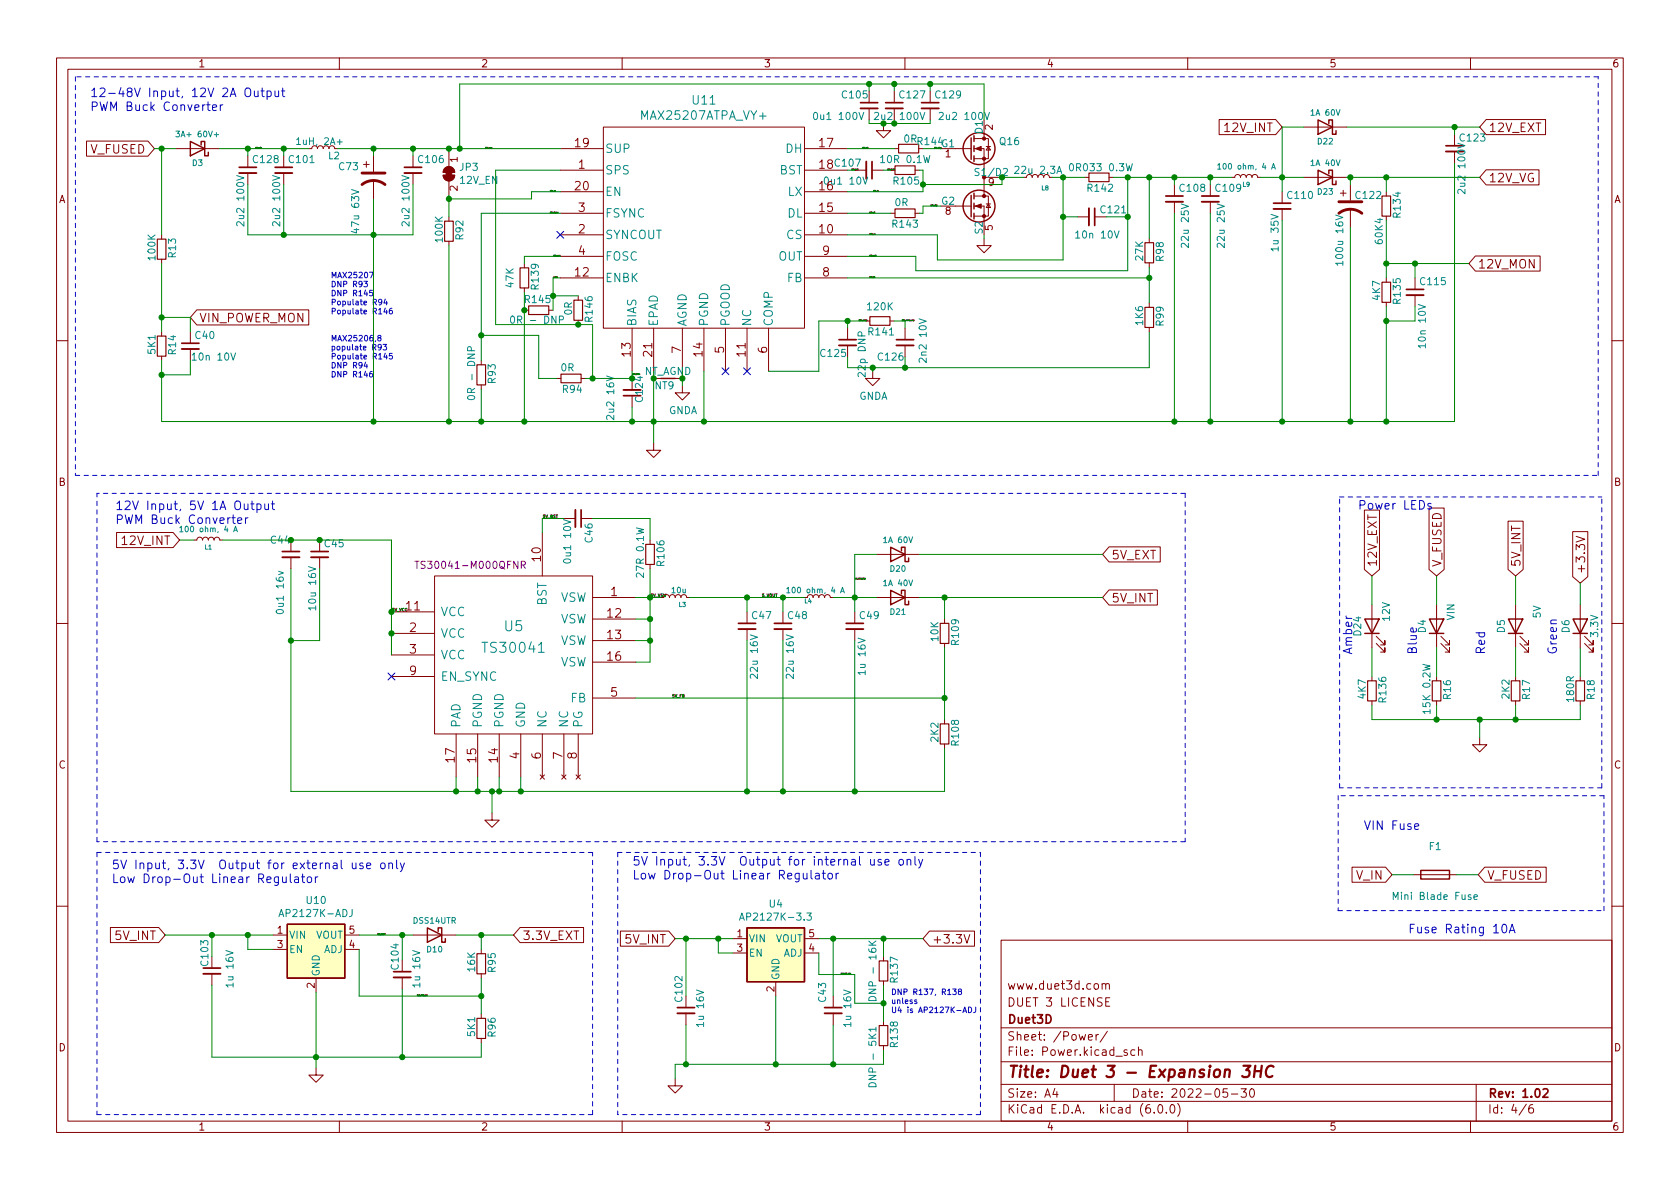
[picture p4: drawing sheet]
<svg xmlns="http://www.w3.org/2000/svg" width="297mm" height="210mm" viewBox="0 0 297 210" stroke-linecap="round" stroke-linejoin="round" font-family="sans-serif">
<g fill="none" stroke="#840000" stroke-width=".18">
<path d="M10 10.2h277v190.1h-277zM12 12.2h273v186.1h-273zM60 10.2v2M110 10.2v2M153.7 16.1v2.1M153.7 19.2v2M158.1 16.1v2.1M158.1 19.2v2M160 10.2v2M164.5 16.1v2.1M164.5 19.2v2M210 10.2v2"/>
<path d="M260 10.2v2M15.3 24.9h10.9l1.1 1.4-1.1 1.3h-10.9zM31.1 26.3h7.6M43.8 27.6v2M43.8 30.6v2M50.2 27.6v2M50.2 30.6v2M64.3 29.1h1M64.8 28.6v1M66 27.6v2.7M66 31.9v3.3M73 27.6v2"/>
<path d="M73 30.6v2M78.4 31h2a1.02 1.02 0 0 1-1 1 1.02 1.02 0 0 1-1-1zM78.7 29.8a1.02 1.02 0 0 1 1.1-.3 1.02 1.02 0 0 1 .6 1h-2zM79.4 26.9v2.6M79.4 32v2.5M79.4 38.3v.8M99.1 37.7h7.6M99.1 30.1h7.6M99.1 33.9h7.6M99.1 26.3h7.6M106.7 22.5h35.5v35.5h-35.5zM142.2 37.7h7.7"/>
<path d="M142.2 30.1h7.7M142.2 33.9h7.7M142.2 26.3h7.7M151.1 30.1h2.1M154.2 30.1h2M156.2 21.8v1.3h1.3l-1.3 1.3-1.3-1.3h1.3M157.5 37.7h.7M157.5 30.1h.7M158.1 26.3h.8M161.8 37.7h.8M161.8 30.1h.8M168.9 26.3h2.8"/>
<path d="M168.9 36.4h2.8M172.2 26.3h1.8v8.4M172.2 34.7h2.6v3.5h-2.6M172.2 24.5h2.6v3.6h-2.6M172.2 36.4h1.8v2.6M174 23.7v.8M174.4 36.1h.7M174.4 25.9h.7M174.8 36.1l.3 .6h-.7zM174.8 25.9l.3 .6h-.7zM190.5 38.3h2M191.8 31.4h.7"/>
<path d="M193.5 38.3h2.1M196.1 31.4h.7M207.6 32.6v2.1M207.6 35.7v2M214 32.6v2.1M214 35.7v2M215.6 21.1h10l1.1 1.4-1.1 1.3h-10zM217.8 31.4h.5l.2-.4 .3-.1 .4 .1 .1 .4 .1-.4 .3-.1 .5 .1 .1 .4 .3-.5h.4l.2 .1 .2 .4 .1-.4 .4-.1 .3 .1 .2 .4h.5M226.7 33.9v2M226.7 37v2M230.5 22.5h7.6M230.5 31.4h7.6"/>
<path d="M237 34.2h1M237.5 33.6v1.1M238.8 32.6v2.8M238.8 37v3.3M245.1 33.9v.8M245.1 38.2v.8M257.2 23.7v2.1M257.2 26.8v2M262.8 21.1h10.5v2.7h-10.5l-1.2-1.3zM262.8 30h9.3v2.7h-9.3l-1.2-1.3zM28.6 41.5v.8M28.6 45.8v.8"/>
<path d="M28.6 58.7v.7M33.7 58.7v2M34.8 54.8h19.8v2.7h-19.8l-1.1-1.4zM79.4 42.7v.7M92.7 46.6v.8M92.7 50.9v.8M92.7 54.9h.8M97 54.9h.8M99.1 41.5h7.6M99.1 49.1h7.6M99.1 45.3h7.6M102.2 52.3v.8"/>
<path d="M102.2 56.6v.8M111.8 58v7.7M115.6 58v7.7M120.6 58v7.7M124.5 58v7.7M128.3 58v7.7M132.1 58v7.7M135.9 58v7.7M142.2 41.5h7.7M142.2 49.1h7.7M142.2 45.3h7.7M149.9 58v2.1"/>
<path d="M153 56.8h.8M157.4 56.8h.7M160 58v2.1M174 42.2v1.2h1.3l-1.3 1.3-1.3-1.3h1.3M203.2 42.2v.7M203.2 46.5v.7M203.2 53.6v.8M203.2 57.9v.8M245.1 49.1v.8M245.1 53.5v.7M250.2 49.1v2.1M250.2 52.2v2"/>
<path d="M260.9 45.3h11.4v2.6h-11.4l-1.2-1.3zM10 60.2h2M28.6 63v.7M33.7 61.7v2M85.1 63.7v.8M85.1 68.1v.7M98.4 66.9h.8M102.7 66.9h.8M111.8 70v2M115.6 78.4v1.2h1.2l-1.2 1.3-1.3-1.3h1.3M120.6 68.2v1.3h1.3l-1.3 1.2-1.2-1.2h1.2M149.9 61.1v2"/>
<path d="M154.3 65.7v1.2h1.3l-1.3 1.3-1.3-1.3h1.3M160 61.1v2M285 60.2h2M20.6 94.2h10l1.1 1.3-1.1 1.3h-10zM34.3 95.5h.5l.1-.4 .4-.1 .4 .1 .1 .4 .1-.3 .3-.2 .4 .1 .2 .4 .2-.4 .5-.1 .2 .2 .1 .3 .2-.4 .4-.1 .3 .1 .2 .4h.5M51.4 95.5v2M51.4 98.5v2.1M56.5 95.5v2M56.5 98.5v2.1M95.9 94.2v7.6M99.7 91.7h2M102.7 91.7h2.1"/>
<path d="M114.9 95.5v.8M114.9 99.8v.8M154.9 98h7.7M196.1 96.7h9v2.7h-9l-1.2-1.4zM241.2 90.2h2.7v10.5l-1.3 1.1-1.4-1.1zM252.7 89.8h2.6v10.9l-1.3 1.1-1.3-1.1zM266.6 92.2h2.7v8.5l-1.3 1.1-1.4-1.1zM278.1 94h2.6v8l-1.3 1.1-1.3-1.1zM278.7 94.8l1.5 .5-1.5 .6M10 110.2h2M69.2 108.2h7.6M69.2 112h7.6"/>
<path d="M69.2 115.8h7.6M69.2 119.6h7.6M76.8 101.8h28v28h-28zM104.8 105.7h7.6M104.8 109.5h7.6M104.8 113.3h7.6M104.8 117.1h7.6M117.3 105.7l.2-.4 .3-.1 .4 .1 .2 .4 .2-.5h.4l.3 .1 .1 .4 .2-.4 .4-.1 .3 .1 .1 .4 .1-.4 .4-.1 .4 .1 .1 .4h.5M132.1 108.2v2M132.1 111.2v2.1M138.4 108.2v2M138.4 111.2v2.1"/>
<path d="M142.7 105.7l.2-.4 .3-.1 .4 .1 .2 .4 .2-.5h.4l.3 .1 .1 .4 .2-.4 .4-.1 .3 .1 .1 .4 .1-.4 .4-.1 .4 .1 .1 .4h.5M151.1 108.2v2M151.1 111.2v2.1M154.9 105.7h7.7M167 109.5v.7M167 113.8v.7M196.1 104.3h8.5v2.7h-8.5l-1.2-1.3zM242.6 106.9v7.6M242.6 119.6v.8M243.3 113.8l1.6 1.5v-.8v.8h-.8M243.3 112.5l1.6 1.5v-.7v.7h-.8M254 106.9v7.6"/>
<path d="M254 119.6v.8M254.8 113.8l1.5 1.5v-.8v.8h-.8M254.8 112.5l1.5 1.5v-.7v.7h-.8M268 106.9v7.6M268 119.6v.8M268.7 113.8l1.6 1.5v-.8v.8h-.8M268.7 112.5l1.6 1.5v-.7v.7h-.8M279.4 106.9v7.6M279.4 119.6v.8M280.2 113.8l1.5 1.5v-.8v.8h-.8M280.2 112.5l1.5 1.5v-.7v.7h-.8M285 110.2h2"/>
<path d="M80.6 129.8v7.6M84.5 129.8v7.6M88.3 129.8v7.6M92.1 129.8v7.6M95.5 137l.8 .8M95.9 129.8v7.6M96.3 137l-.8 .8M99.3 137l.8 .8M99.7 129.8v7.6M100.1 137l-.8 .8M101.9 137l.7 .8M102.2 129.8v7.6"/>
<path d="M102.6 137l-.7 .8M104.8 123.4h7.6M167 127.2v.8M167 131.6v.7M242.6 123.9v.8M254 123.9v.8M261.6 130.4v1.3h1.3l-1.3 1.3-1.3-1.3h1.3M268 123.9v.8M279.4 123.9v.8M87 143.8v1.2h1.3l-1.3 1.3-1.3-1.3h1.3M239.1 153.3h5.9l1.1 1.4-1.1 1.3h-5.9zM249.9 154.7h7.7"/>
<path d="M262.5 153.3h10.9v2.7h-10.9l-1.1-1.3zM10 160.2h2M19.5 164h8.6l1.1 1.3-1.1 1.4h-8.6zM37.5 169.2v2M37.5 172.2v2M48.3 165.3h2.5M48.3 167.9h2.5M55.9 173v2.5M61 165.3h2.5M61 167.9h2.5M71.1 169.8v2M71.1 172.8v2.1"/>
<path d="M73 165.3h7.6M85.1 167.9v.8M85.1 172.2v.8M85.1 179.3v.8M91.9 164h11.3v2.7h-11.3l-1.1-1.4zM109.7 164.6h8.5l1.2 1.4-1.2 1.3h-8.5zM121.3 176.1v2.1M121.3 179.2v2M129.5 166h2.6M129.5 168.5h2.6M137.2 173.6v2.5M142.2 166h2.6"/>
<path d="M142.2 168.5h2.6M147.3 176.1v2.1M147.3 179.2v2M156.2 169.2v.7M156.2 173.5v.7M164.3 164.6h8v2.7h-8l-1.1-1.3zM170.5 165.3l.5 1.5 .5-1.5M177 166.3h108v32h-108zM194.9 174.1l.2-.2 .3 .1 .1 .9M194.9 173.9v1M195.5 174.1l.2-.2 .4 .1v.9M195.5 177.1h.5"/>
<path d="M196.2 176.4h-.7v1.5h.7M285 160.2h2M55.9 188.8v1.3h1.2l-1.2 1.3-1.3-1.3h1.3M60 198.3v2M85.1 183.6v.8M110 198.3v2M119.4 190.7v1.3h1.2l-1.2 1.3-1.3-1.3h1.3M156.2 180.6v.8M156.2 184.9v.8M160 198.3v2M177 194.8h108M177 191.8h108"/>
<path d="M177 187.8h108M177 181.8h108M186.5 192.5l-.4 1h1M186.9 193v1M192.4 183.4l.7-.1v-.3l-.5-.1-.2 .2 .1 .8h.6M193.8 182.9v1M194.2 182.9l-.3 .1-.1 .2M195.8 182.4l-1.3 1.9M197 191.8v3M199.3 185.7l-.4-.1-.2 .2 .1 .3 .5 .1v.4h-.6M200.6 185.7l-.4-.1-.3 .3v.4l.2 .3h.5M201.3 185.8l.2-.2 .4 .1v.9"/>
<path d="M201.3 185.1v1.5M204.1 196.7v.1M204.9 195.4l.2-.1a.81 .81 0 0 1 .6 .7 .81 .81 0 0 1-.3 .8h-.2a.81 .81 0 0 1-.6-.6 .81 .81 0 0 1 .3-.8zM206.2 196.7v.1M207.1 195.4l.1-.1a.81 .81 0 0 1 .6 .7 .81 .81 0 0 1-.3 .8h-.1a.81 .81 0 0 1-.6-.6 .81 .81 0 0 1 .3-.8zM208.2 195.1a1.72 1.72 0 0 1 0 2.3M210 198.3v2M217 192.5h-.7l-.1 .7 .2-.1 .5 .1 .2 .2-.1 .5-.2 .1-.6-.1M217.7 193.5h1.2M219.4 192.5h1l-.5 .6 .4 .1v.7l-.2 .1h-.5l-.2-.1M221.1 192.7l.2-.2a.81 .81 0 0 1 .6 .7 .81 .81 0 0 1-.3 .8h-.2a.81 .81 0 0 1-.3-1.3zM260 198.3v2"/>
<path d="M261 191.8v6.5M269.9 195.3l-1.3 1.9M271 195.3a.6 .6 0 0 0-.7 .7v.5l.1 .3h.5l.2-.1 .1-.5-.2-.2-.4-.1-.3 .3"/>
</g>
<g fill="none" stroke="#840000" stroke-width=".3">
<path d="M152.1 18.2h3.1M156.6 18.2h3M162.9 18.2h3.1M42.3 29.6h3M48.6 29.6h3.1M71.5 29.6h3M154.2 28.6v3M193.5 36.8v3.1M206.1 34.7h3.1M212.5 34.7h3M225.2 35.9h3M255.7 25.8h3"/>
<path d="M248.7 51.2h3M32.1 60.7h3.1M110.2 70h3.1M148.3 60.1h3.1M158.5 60.1h3M49.9 97.5h3.1M55 97.5h3M102.7 90.2v3M130.6 110.2h3M136.9 110.2h3.1M149.6 110.2h3.1M35.9 171.2h3.1"/>
<path d="M69.6 171.8h3M119.8 178.2h3M145.8 178.2h3M272.8 192.7l.6-.2 .2 .2 .1 .3-.9 1h.9"/>
</g>
<path d="M219.9 188.5h1.2l-.8 .7h.3l.3 .2v.7l-.1 .2-.3 .2h-.6l-.3-.2M221.8 189.4h1.2M222 188.5l-.3 2M223.1 188.5l-.3 2M225.2 188.7a.88 .88 0 0 0-1-.1 .88 .88 0 0 0-.4 1 .69 .69 0 0 0 .3 .8 .69 .69 0 0 0 .9-.1" fill="none" stroke="#840000" stroke-width=".4"/>
<g fill="none" stroke="#840000" stroke-width=".33">
<path d="M152.1 19.2h3.1M156.6 19.2h3M162.9 19.2h3.1M42.3 30.6h3M48.6 30.6h3.1M71.5 30.6h3M153.2 28.6v3M192.5 36.8v3.1M206.1 35.7h3.1M212.5 35.7h3M225.2 37h3M255.7 26.8h3"/>
<path d="M248.7 52.2h3M32.1 61.7h3.1M110.2 69h3.1M148.3 61.1h3.1M158.5 61.1h3M49.9 98.5h3.1M55 98.5h3M101.7 90.2v3M130.6 111.2h3M136.9 111.2h3.1M149.6 111.2h3.1M35.9 172.2h3.1"/>
<path d="M69.6 172.8h3M119.8 179.2h3M145.8 179.2h3"/>
</g>
<g fill="none" stroke="#008484" stroke-width=".18">
<path d="M151.9 19.9l.4 1.2 .4-1.2M154.6 20l.5-.1 .3 .3-.8 .9h.8M162.7 19.9l.4 1.2 .4-1.2M166.1 20l.4-.1 .3 .3-.8 .9h.8M174.1 19.9l.4 1.2 .4-1.2M31.1 23.2h.6l-.3 .4 .3 .1v.4l-.2 .1-.4-.1M37.9 23.8h.8M41.8 31l1.3 .5-1.3 .4M43.1 39.2v.8l-.9-.8-.4 .2 .2 .5M48.2 31l1.3 .5-1.3 .4M49.5 39.2v.8l-.9-.8-.4 .2 .1 .5M52.5 24.7l.3-.3v1.2"/>
<path d="M52.5 25.6h.6M59.6 25.1h.9M62.2 33.5l1.2 .4-1.2 .5M71.1 31l1.2 .5-1.2 .4M72.3 39.2v.8l-.9-.8-.3 .2 .1 .5M152.6 31.3l.4 1.3 .4-1.3M186.9 30.7l.4-1.3 .4 1.3M187 30.3h.6M189.2 29.1l.2-.2a.68 .68 0 0 1 .4 .7 .68 .68 0 0 1-.4 .6l-.2-.1-.1-.4zM199.1 28.9l.3 1.3 .3-.9 .2 .9 .3-1.3M208.9 36.1l1.2 .4-1.2 .4M215.2 36.1l1.3 .4-1.3 .4"/>
<path d="M215.3 29.2l.3-.3v1M215.3 29.9h.6M224.8 29.9l.4-1 .3 1M224.9 29.6h.5M236.2 38l1.2 .5-1.2 .4M257.7 25.3l1.3 .5-1.3 .4M259 33.5v.8l-.9-.8-.4 .2 .2 .5M90.4 56l.2-.1a.68 .68 0 0 1 .4 .6 .68 .68 0 0 1-.4 .7l-.2-.2-.1-.3zM98.9 56.6l.6-.1 .1-.2v-.3l-.7-.1v1.3M162.5 56.4l1.3 .4-1.3 .4M197 40.8l.4 1.3 .5-1.3M237.4 46.6h-1.2l.3 .3"/>
<path d="M237.4 46.2v.7M250.8 53.8l1.2 .5-1.2 .4M40.8 62.4l.4 1.3 .5-1.3M82.7 70.1a.75 .75 0 0 1 1.2 .3 .72 .72 0 0 1-1.2-.2zM83.3 62v-.6l-.2-.1-.3 .1-.1 .6h1.2M107.3 66.5l1.2 .4-1.2 .4M31.8 93.3l.3-.2v.9M31.8 94h.5M41.3 94l.3-.9 .4 .9M41.4 93.8h.5M99.6 91.9l1.3 .4-1.3 .4M49.3 101l.8 .3-.8 .3"/>
<path d="M54.5 100.2l1.3 .4-1.3 .4M95.2 115.4h1M132.7 112.3l1.2 .4-1.2 .4M139 112.3l1.3 .4-1.3 .4M139.1 104.1l.3-.3v1M139.1 104.8h.6M148.6 104.8l.4-1 .3 1M148.7 104.6h.5M246.3 159.1v-1.3l.5 .9 .4-.9v1.3M260.6 158.6l.6-.1v-.2l-.4-.1-.2 .2 .1 .6h.5M49.3 162.1l.4-1.3 .5 1.3M62.3 160.8v.9a.41 .41 0 0 1-.5 .4"/>
<path d="M130.7 162.7l.5-1.2 .4 1.2M130.9 162.4h.6M142.7 161.5h.7l-.4 .4 .4 .2v.5l-.2 .1-.5-.1M153.6 166.4l.7 .7M153.7 176.4a.68 .68 0 0 1 .8-.2 .68 .68 0 0 1 .4 .7h-1.3zM154.9 166.4l-.7 .6M153.7 191.7a.68 .68 0 0 1 .8-.2 .68 .68 0 0 1 .4 .7h-1.3zM154.9 182h-1.3l.4 .4M154.9 181.6v.8"/>
</g>
<g fill="none" stroke="#840000" stroke-width=".25">
<path d="M33.7 25l2.5 1.3-2.5 1.3zM35.6 25.6v-.6h.6v2.6h.6v-.7M171.7 34.5v3.8M171.7 24.4v3.8M172.2 24v1M172.2 25.8v1M172.2 27.6v1M172.2 34.2v1M172.2 35.9v1.1M172.2 37.7v1M233 21.2l2.6 1.3-2.6 1.2zM233 30.1l2.6 1.3-2.6 1.2z"/>
<path d="M234.9 21.8v-.6h.7v2.5h.6v-.6M234.9 30.7v-.6h.7v2.5h.6v-.6M157.5 96.8l2.5 1.2-2.5 1.3zM159.4 97.4v-.6h.6v2.5h.7v-.6M157.5 104.4l2.5 1.3-2.5 1.2zM159.4 105v-.6h.6v2.5h.7v-.6M241.3 109.5h2.5l-1.2 2.5zM241.3 112h2.5M252.7 109.5h2.6l-1.3 2.5zM252.7 112h2.6M266.7 109.5h2.5l-1.2 2.5zM266.7 112h2.5"/>
<path d="M278.1 109.5h2.6l-1.3 2.5zM278.1 112h2.6M251.2 153.9h5.1v1.5h-5.1zM50.8 163.4h10.2v9.6h-10.2zM75.6 164.1l2.5 1.2-2.5 1.3zM77.5 164.7v-.6h.6v2.5h.6v-.6M132.1 164.1h10.1v9.5h-10.1z"/>
<circle cx="173.1" cy="36.4" r="2.82"/>
<circle cx="173.1" cy="26.3" r="2.82"/>
</g>
<g fill="#840000" stroke="#840000" stroke-width=".18">
<path d="M78.9 30.2h1v1h-1z"/>
<path d="M78.7 29.8a1.02 1.02 0 0 1 1.1-.3 1.02 1.02 0 0 1 .6 1h-2z"/>
<path d="M78.4 31h2a1.02 1.02 0 0 1-1 1 1.02 1.02 0 0 1-1-1z"/>
<path d="M172.5 36.4l1-.3v.7z"/>
<path d="M172.5 26.3l1-.4v.8z"/>
<circle cx="174" cy="38.2" r=".28"/>
<circle cx="174" cy="34.7" r=".28"/>
<circle cx="174" cy="28.1" r=".28"/>
<circle cx="174" cy="24.5" r=".28"/>
</g>
<g fill="none" stroke="#840000" stroke-width=".2">
<path d="M78.6 39.1h1.5v3.6h-1.5zM158.2 37h3.6v1.5h-3.6zM158.2 29.3h3.6v1.6h-3.6zM158.9 25.5h3.5v1.5h-3.5zM192.5 30.6h3.6v1.5h-3.6zM244.3 34.7h1.6v3.5h-1.6zM27.8 42.3h1.5v3.5h-1.5zM27.8 59.4h1.5v3.6h-1.5zM91.9 47.4h1.6v3.5h-1.6zM93.5 54.1h3.5v1.5h-3.5zM101.5 53.1h1.5v3.5h-1.5zM153.8 56h3.6v1.5h-3.6z"/>
<path d="M202.4 42.9h1.6v3.6h-1.6zM202.4 54.4h1.6v3.5h-1.6zM244.3 49.9h1.6v3.6h-1.6zM84.3 64.5h1.6v3.6h-1.6zM99.2 66.2h3.5v1.5h-3.5zM114.2 96.3h1.5v3.5h-1.5zM166.2 110.2h1.6v3.6h-1.6zM166.2 128h1.6v3.6h-1.6zM241.8 120.4h1.5v3.5h-1.5zM253.2 120.4h1.6v3.5h-1.6zM267.2 120.4h1.5v3.5h-1.5zM278.6 120.4h1.6v3.5h-1.6z"/>
<path d="M84.3 168.7h1.6v3.5h-1.6zM155.4 169.9h1.6v3.6h-1.6zM84.3 180.1h1.6v3.5h-1.6zM155.4 181.4h1.6v3.5h-1.6z"/>
</g>
<path d="M64 32.6a3.3 3.3 0 0 1 4.1 0M64 30.6h4.1M236.7 37.7a3.3 3.3 0 0 1 4.1 0M236.7 35.7h4.1" fill="none" stroke="#840000" stroke-width=".51"/>
<g fill="#ffffc2" stroke="#ffffc2" stroke-width=".18">
<path d="M132.1 164.1h10.1v9.5h-10.1z"/>
<path d="M50.8 163.4h10.2v9.6h-10.2z"/>
</g>
<path d="M73.4 99.2h.7M73.7 99.2v1.3M92.2 99.9h.6l.1-.2-.1-.3-.6-.2v1.3M92.5 99.9l.4 .6" fill="none" stroke="#840084" stroke-width=".18"/>
<g fill="none" stroke="#000" stroke-width=".18">
<path d="M46.2 26.1v.1M86.9 26.1h.1l-.1 .1M86.9 26.1v.2M98.2 33.7v.2M98.7 37.5l-.1 .1 .1 .1M153.4 26.1l.1 .1M154.7 37.5v.2M155.2 33.7l.1 .2M155.3 33.7l-.1 .2M158 29.9h.1M158 29.8l.1 .2M158.2 29.9l-.1 .1"/>
<path d="M165.7 36.4l-.1-.1v.1M98.5 49v.1M98.5 49h.1M99 45.2v.1M153.2 56.7l.1-.1-.1 .2M154.6 49h.1l-.1 .1M154.7 41.3v.2M154.8 45.1h.1M154.9 45.1v.2M161.3 56.6l.1 .1v-.1M161.5 56.7l.1-.1-.1 .2M113.1 66.1l-.1 .1"/>
<path d="M68 165.1h.1M75.5 175.9v.2M150.4 172.1l-.1 .2"/>
</g>
<g fill="none" stroke="#0000c2" stroke-width=".18">
<path d="M36.6 18.5h.5M36.8 18v1.3l.3 .2M37.6 19l.7-.1-.1-.3-.4-.1-.2 .2v.8h.6M39 18.5v1M39.4 18.5l-.3 .1-.1 .2M43.5 15.6a.51 .51 0 0 1 .6 0 .51 .51 0 0 1 .2 .5v.5a.51 .51 0 0 1-.5 .5 .51 .51 0 0 1-.5-.5v-.5zM45 16.1l.1 .9 .3 .1 .2-.2M45.6 16.1v1M46.1 16.1h.6M46.4 15.6v1.3l.3 .2M47.2 16.2l.5-.1 .3 .3v.4l-.2 .2h-.6M47.2 16.1v1.5"/>
<path d="M48.6 16.1l.1 .9 .3 .1 .3-.2M49.3 16.1v1M49.8 16.1h.5M50 15.6v1.3l.3 .2M64.3 49.7h.7l-.4 .4 .3 .1v.4l-.1 .1-.5-.1M65.3 48.1h.7l-.4 1M65.9 51.3h-.5l-.1 .5h.5l.1 .4-.2 .1-.4-.1M67 59.7l-.2-.2v-.1h.5v.2l-.5 .3 .2 .4 .4-.2-.2-.4M67.5 53.3l-.2 .2h-.3v-.5l.3-.1 .2 .2v.6l-.2 .2h-.3M68.1 52.9l-.2 .7h.6M68.1 54.5l-.2 .7h.6M68.4 53.3v.6"/>
<path d="M68.4 54.8v.7M69.3 54.5l-.3 .1-.1 .2-.1 .5 .2 .2 .3-.1v-.5h-.3l-.2 .2M64.6 64l-.2 .7h.6M64.9 64.4v.7M65.8 65.7h-.3l-.1 .2-.1 .6 .2 .2 .4-.1-.1-.5h-.3l-.2 .1M67.4 61.3l-.2 .2h-.3v-.5l.3-.1 .2 .2v.6l-.2 .1-.3 .1M67.7 60.9h.7l-.4 .4 .3 .1v.4l-.1 .1-.5-.1M68.1 62.4l-.2 .8h.6M68.4 62.8v.7M69.3 62.5h-.4l-.1 .5 .5-.1v.5l-.1 .1-.4-.1M41 91.6h.6M41.2 91v1.4l.4 .2"/>
<path d="M42 92.1l.7-.2v-.3h-.5l-.2 .2 .1 .7h.6M43.4 91.6v1M43.8 91.6h-.3l-.1 .2M44.3 89.1h.6M44.6 88.6v1.3l.3 .2M45.4 89.2l.5-.1 .3 .3v.4l-.2 .2h-.6M45.4 89.1v1.5M46.8 89.1l.1 .9 .3 .1 .3-.1M47.5 89.1v1M48 89.1h.6M48.2 88.6v1.3l.4 .2M253 89.1l-.3-.1-.3 .2 .1 .3 .5 .1v.4h-.6"/>
<path d="M50 155.1v.9l.4 .1 .2-.2M50.6 155.1v1M51.3 154.5v1.4l.2 .2M52.1 155.1h.6l.1 1M52.8 155.4l-.5 .1a.3 .3 0 0 0-.3 .3 .3 .3 0 0 0 .3 .3l.5-.1M53.3 155.1h.6M53.5 154.5v1.4l.4 .2M54.4 155.2l.2-.1 .4 .1 .1 .6-.1 .2-.4 .1-.2-.2zM55.8 155.1v1M56.2 155.1h-.3l-.1 .2M62.3 152.6l.1 .9 .3 .1 .2-.1M62.9 152.6v1"/>
<path d="M64.2 152.7l-.4-.1-.2 .2 .1 .2 .5 .2v.3h-.6M64.8 153.1l.8-.1-.1-.3-.5-.1-.2 .2 .1 .7h.6M67.4 152.7l.2-.1 .4 .1 .1 .6-.2 .2-.3 .1-.2-.1zM68.7 152.7l.3-.1 .3 .1 .1 .9M68.7 152.6v1M70.1 152.1v1.3l.2 .2M70.8 152.6l.3 1M71.5 152.6l-.5 1.4-.2 .1M142 154.4l.1 1h.4l.2-.1M142.7 154.4v1M143.4 153.9v1.3l.2 .2M144.2 154.5h.6l.1 .9"/>
<path d="M144.9 154.8l-.6 .1a.3 .3 0 0 0-.2 .2 .3 .3 0 0 0 .2 .3h.6M145.4 154.4h.5M145.6 153.9v1.3l.3 .2M146.5 154.6l.2-.2 .4 .2 .1 .5-.2 .3h-.3l-.2-.1zM147.8 154.4v1M148.3 154.4l-.3 .1-.2 .2M153.9 152l.1 .9 .4 .1 .2-.2M154.6 152v1M155.8 152h-.3l-.3 .2 .1 .2 .5 .1v.4h-.6M156.5 152.5l.7-.2-.1-.3h-.4l-.2 .2v.7h.6M159 152.1l.2-.1 .5 .1v.6l-.1 .2-.4 .1-.2-.2zM160.4 152.1l.2-.1h.4v1"/>
<path d="M160.4 152v1M161.8 151.5v1.3l.2 .2M162.4 152l.4 1M163.1 152l-.5 1.3-.2 .2M250.1 146.2l.7-.2v-.3h-.5l-.2 .2 .1 .7h.6M162.1 176.9l-.3-.1-.1 .2 .1 .1 .3 .1v.2h-.4M168.5 174.9h.6l-.4 .4 .3 .1v.4l-.1 .1-.4-.1M169.6 175.3l-.2-.2 .1-.1 .4-.1 .1 .3-.6 .3 .2 .4 .4-.2-.2-.4M170.2 179.1l.4-1 .3 1M170.3 178.8h.5M171.2 178.1a.5 .5 0 0 1 .6 .5 .5 .5 0 0 1-.6 .5zM172.5 178.1v.8l-.4 .2"/>
<path d="M265.7 163.6l.2-.2a.83 .83 0 0 1 .6 .7 .83 .83 0 0 1-.3 .8l-.2 .1a.82 .82 0 0 1-.3-1.4zM266.8 165l.6-1.6 .5 1.6M267 164.5h.7"/>
</g>
<g fill="none" stroke="#0000c2" stroke-width=".18" stroke-dasharray=".8 .8">
<path d="M13.3 13.6v70.5M282.6 13.6h-269.3M13.3 84.1h269.3M209.5 87.2h-192.4M209.5 87.2v61.6M236.9 87.9h46.3M282.6 84.1v-70.5M236.9 139.3v-51.4M283.2 139.3v-51.4M283.2 139.3h-46.3M17.1 148.8v-61.6M17.1 150.7v46.4"/>
<path d="M104.8 150.7h-87.7M109.2 150.7v46.4M109.2 150.7h64.2M173.4 150.7v46.4M209.5 148.8h-192.4M236.6 140.7v20.3M283.6 140.7h-47M236.6 161h47M283.6 161v-20.3M17.1 197.1h87.7M104.8 197.1v-46.4M173.4 197.1h-64.2"/>
</g>
<g fill="none" stroke="#008400" stroke-width=".18">
<path d="M153.7 14.9v1.2M158.1 14.9v1.2M164.5 14.9v1.2M27.3 26.3h3.8M28.6 26.3v15.2M38.7 26.3h15.9M43.8 26.3v1.3M43.8 32.6v8.9h29.2v-8.9M50.2 26.3v1.3M50.2 32.6v8.9M59.7 26.3h39.4M66 26.3v1.3"/>
<path d="M66 35.2v39.3M73 26.3v1.3M79.4 26.3v.6M79.4 34.5v3.8M99.1 37.7h-14v26M99.1 30.1h-11.5v27.3h17.2v9.5M99.1 33.9h-5.1v1.3h-14.6M149.9 37.7h7.6M149.9 26.3h8.2M153.7 21.2v.6h2.5M156.2 30.1h1.3M162.6 30.1h.6v3.8h-13.3"/>
<path d="M163.2 26.3h3.2M164.5 21.2v.6h-6.4M166.4 36.4h-3.2v1.3h-.6M174 21.2v-6.3h-92.7v11.4M181 31.4h-3.8v1.2h-14M186.1 31.4h5.7M188 31.4v14.6h-22.3v-4.5h-15.8M188 38.3h2.5M195.6 38.3h3.8M196.8 31.4h21M199.4 31.4v16.5h-37.5v-2.6h-12M203.2 31.4v10.8"/>
<path d="M207.6 31.4v1.2M207.6 37.7v36.8M214 31.4v1.2M214 37.7v36.8M222.9 31.4h7.6M226.7 39v35.5M230.5 22.5h-3.8v11.4M238.1 31.4h23.5M238.1 22.5h23.5M238.8 31.4v1.2M245.1 31.4v2.5M245.1 39v10.1"/>
<path d="M257.2 28.8v45.7h-228.6v-10.8M257.2 22.5v1.2M28.6 46.6v12.1M28.6 56.1h5.1v2.6M79.4 43.4v31.1M85.1 59.3h10.1v7.6h3.2M92.7 51.7v22.8M97.8 52.3h4.4M99.1 49.1h-1.3v5.8M99.1 45.3h-6.4v1.3M149.9 49.1h53.3M149.9 56.8v1.2"/>
<path d="M153 56.8h-8.2v8.9h-8.9M158.1 56.8h1.9v1.2M174 41.5v.7M203.2 58.7v6.3h-53.3v-1.9M203.2 47.2v6.4M238.8 40.3v34.2M245.1 54.2v20.3M245.1 46.6h14.6M250.2 46.6v2.5M250.2 54.2v2.6h-5.1M33.7 63.7v2.6h-5.1M85.1 68.8v5.7"/>
<path d="M111.8 65.7v1.2h-8.3M111.8 72v2.5M115.6 66.9v11.5M120.6 66.9v1.3M124.5 65.7v8.8M154.3 65v.7M160 63.1v1.9M31.7 95.5h2.6M39.4 95.5h29.8v20.3M99.7 91.7h-3.8v2.5M104.8 91.7h10.1v3.8M154.9 98h-3.8v10.2"/>
<path d="M162.6 98h32.3M51.4 100.6v39.3h115.6v-7.6M56.5 100.6v12.7h-5.1M112.4 105.7h4.4M112.4 113.3h2.5M112.4 109.5h2.5M114.9 100.6v16.5h-2.5M121.9 105.7h20.3M132.1 105.7v2.5M132.1 113.3v26.6M138.4 105.7v2.5M138.4 113.3v26.6"/>
<path d="M147.3 105.7h7.6M151.1 113.3v26.6M162.6 105.7h32.3M167 105.7v3.8M167 114.5v12.7M242.6 101.8v5.1M242.6 114.5v5.1M254 101.8v5.1M254 114.5v5.1M268 101.8v5.1M268 114.5v5.1M279.4 103.1v3.8"/>
<path d="M279.4 114.5v5.1M80.6 137.4v2.5M84.5 137.4v2.5M87 139.9v3.9M88.3 137.4v2.5M92.1 137.4v2.5M112.4 123.4h54.6M242.6 124.7v2.5h36.8v-2.5M254 124.7v2.5M261.6 127.2v3.2M268 124.7v2.5M246.1 154.7h3.8"/>
<path d="M257.6 154.7h3.8M29.2 165.3h19.1M37.5 174.2v12.7h47.6v-2.5M37.5 165.3v3.9M43.8 165.3v2.6h4.5M55.9 175.5v13.3M63.5 165.3h9.5M63.5 167.9v8.2h21.6M71.1 165.3v4.5M71.1 174.9v12M80.6 165.3h10.2M85.1 165.3v2.6"/>
<path d="M85.1 173v6.3M119.4 166h10.1M121.3 166v10.1M127 166v2.5h2.5M137.2 176.1v12.1M144.8 168.5v3.8h6.3v5.1h5.1M144.8 166h18.4M147.3 166v10.1M156.2 166v3.2M156.2 174.2v6.4M121.3 181.2v7M147.3 181.2v7"/>
<path d="M156.2 185.7v2.5h-36.8v2.5"/>
</g>
<path d="M98.5 40.9l1.2 1.2M99.7 40.9l-1.2 1.2M127.7 65l1.2 1.3M128.9 65l-1.2 1.3M131.5 65l1.2 1.3M132.7 65l-1.2 1.3M68.6 119l1.2 1.2M69.8 119l-1.2 1.2" fill="none" stroke="#000084" stroke-width=".18"/>
<g fill="#008400" stroke="#008400" stroke-width=".18">
<circle cx="158.1" cy="14.9" r=".46"/>
<circle cx="164.5" cy="14.9" r=".46"/>
<circle cx="156.2" cy="21.8" r=".46"/>
<circle cx="153.7" cy="14.9" r=".46"/>
<circle cx="158.1" cy="21.8" r=".46"/>
<circle cx="160" cy="65" r=".46"/>
<circle cx="154.3" cy="65" r=".46"/>
<circle cx="149.9" cy="56.8" r=".46"/>
<circle cx="102.2" cy="57.4" r=".46"/>
<circle cx="85.1" cy="59.3" r=".46"/>
<circle cx="92.7" cy="54.9" r=".46"/>
<circle cx="97.8" cy="52.3" r=".46"/>
<circle cx="50.2" cy="26.3" r=".46"/>
<circle cx="43.8" cy="26.3" r=".46"/>
<circle cx="28.6" cy="66.3" r=".46"/>
<circle cx="28.6" cy="56.1" r=".46"/>
<circle cx="28.6" cy="26.3" r=".46"/>
<circle cx="50.2" cy="41.5" r=".46"/>
<circle cx="79.4" cy="26.3" r=".46"/>
<circle cx="73" cy="26.3" r=".46"/>
<circle cx="79.4" cy="35.2" r=".46"/>
<circle cx="81.3" cy="26.3" r=".46"/>
<circle cx="66" cy="41.5" r=".46"/>
<circle cx="66" cy="26.3" r=".46"/>
<circle cx="124.5" cy="74.5" r=".46"/>
<circle cx="104.8" cy="66.9" r=".46"/>
<circle cx="111.8" cy="66.9" r=".46"/>
<circle cx="226.7" cy="31.4" r=".46"/>
<circle cx="199.4" cy="38.3" r=".46"/>
<circle cx="203.2" cy="49.1" r=".46"/>
<circle cx="268" cy="127.2" r=".46"/>
<circle cx="261.6" cy="127.2" r=".46"/>
<circle cx="254" cy="127.2" r=".46"/>
<circle cx="245.1" cy="31.4" r=".46"/>
<circle cx="238.8" cy="31.4" r=".46"/>
<circle cx="245.1" cy="46.6" r=".46"/>
<circle cx="250.2" cy="46.6" r=".46"/>
<circle cx="257.2" cy="22.5" r=".46"/>
<circle cx="88.3" cy="139.9" r=".46"/>
<circle cx="92.1" cy="139.9" r=".46"/>
<circle cx="84.5" cy="139.9" r=".46"/>
<circle cx="87" cy="139.9" r=".46"/>
<circle cx="71.1" cy="165.3" r=".46"/>
<circle cx="85.1" cy="165.3" r=".46"/>
<circle cx="79.4" cy="74.5" r=".46"/>
<circle cx="66" cy="74.5" r=".46"/>
<circle cx="56.5" cy="95.5" r=".46"/>
<circle cx="51.4" cy="95.5" r=".46"/>
<circle cx="51.4" cy="113.3" r=".46"/>
<circle cx="69.2" cy="112" r=".46"/>
<circle cx="69.2" cy="108.2" r=".46"/>
<circle cx="92.7" cy="74.5" r=".46"/>
<circle cx="80.6" cy="139.9" r=".46"/>
<circle cx="121.3" cy="188.2" r=".46"/>
<circle cx="137.2" cy="188.2" r=".46"/>
<circle cx="147.3" cy="188.2" r=".46"/>
<circle cx="85.1" cy="176.1" r=".46"/>
<circle cx="127" cy="166" r=".46"/>
<circle cx="121.3" cy="166" r=".46"/>
<circle cx="156.2" cy="166" r=".46"/>
<circle cx="147.3" cy="166" r=".46"/>
<circle cx="156.2" cy="177.4" r=".46"/>
<circle cx="114.9" cy="113.3" r=".46"/>
<circle cx="138.4" cy="139.9" r=".46"/>
<circle cx="132.1" cy="139.9" r=".46"/>
<circle cx="151.1" cy="139.9" r=".46"/>
<circle cx="167" cy="123.4" r=".46"/>
<circle cx="167" cy="105.7" r=".46"/>
<circle cx="55.9" cy="186.9" r=".46"/>
<circle cx="71.1" cy="186.9" r=".46"/>
<circle cx="37.5" cy="165.3" r=".46"/>
<circle cx="43.8" cy="165.3" r=".46"/>
<circle cx="177.2" cy="31.4" r=".46"/>
<circle cx="85.1" cy="74.5" r=".46"/>
<circle cx="132.1" cy="105.7" r=".46"/>
<circle cx="114.9" cy="109.5" r=".46"/>
<circle cx="245.1" cy="56.8" r=".46"/>
<circle cx="207.6" cy="74.5" r=".46"/>
<circle cx="214" cy="74.5" r=".46"/>
<circle cx="226.7" cy="74.5" r=".46"/>
<circle cx="245.1" cy="74.5" r=".46"/>
<circle cx="238.8" cy="74.5" r=".46"/>
<circle cx="207.6" cy="31.4" r=".46"/>
<circle cx="214" cy="31.4" r=".46"/>
<circle cx="203.2" cy="31.4" r=".46"/>
<circle cx="188" cy="38.3" r=".46"/>
<circle cx="188" cy="31.4" r=".46"/>
<circle cx="163.2" cy="32.6" r=".46"/>
<circle cx="199.4" cy="31.4" r=".46"/>
<circle cx="138.4" cy="105.7" r=".46"/>
<circle cx="151.1" cy="105.7" r=".46"/>
<circle cx="111.8" cy="74.5" r=".46"/>
<circle cx="115.6" cy="74.5" r=".46"/>
<circle cx="114.9" cy="105.7" r=".46"/>
<circle cx="120.6" cy="66.9" r=".46"/>
<circle cx="115.6" cy="66.9" r=".46"/>
</g>
<text font-size="2.8" fill="#840000" x="178" y="190.6">Title: Duet 3 - Expansion 3HC</text>
<g font-size="2.5" fill="#008484">
<text x="89.2" y="111.6">U5</text>
<text x="85.8" y="115.4">TS30041</text>
</g>
<g font-size="2.1" fill="#0000c2">
<text x="15.9" y="17.2">12-48V Input, 12V 2A Output</text>
<text x="15.9" y="19.6">PWM Buck Converter</text>
<text x="20.3" y="90.2">12V Input, 5V 1A Output</text>
<text x="20.3" y="92.6">PWM Buck Converter</text>
<text x="240" y="90.1">Power LEDs</text>
<text x="239.1" y="115.8" transform="rotate(-90 239.1 115.8)">Amber</text>
<text x="250.5" y="115.8" transform="rotate(-90 250.5 115.8)">Blue</text>
<text x="262.6" y="115.8" transform="rotate(-90 262.6 115.8)">Red</text>
<text x="275.3" y="115.8" transform="rotate(-90 275.3 115.8)">Green</text>
<text x="241" y="146.7">VIN Fuse</text>
<text x="19.7" y="153.7">5V Input, 3.3V Output for external use only</text>
<text x="111.8" y="153.1">5V Input, 3.3V Output for internal use only</text>
<text x="111.8" y="155.5">Low Drop-Out Linear Regulator</text>
<text x="19.7" y="156.1">Low Drop-Out Linear Regulator</text>
<text x="248.9" y="165">Fuse Rating 10A</text>
</g>
<g font-size="2.1" fill="#008484">
<text x="113.6" y="21.2">MAX25207ATPA_VY+</text>
<text x="122.5" y="18.5">U11</text>
<text x="106.9" y="27">SUP</text>
<text x="139" y="27">DH</text>
<text x="106.9" y="30.8">SPS</text>
<text x="106.9" y="34.7">EN</text>
<text x="137.8" y="30.8">BST</text>
<text x="139.3" y="34.7">LX</text>
<text x="106.9" y="38.5">FSYNC</text>
<text x="139.2" y="38.5">DL</text>
<text x="106.9" y="42.3">SYNCOUT</text>
<text x="106.9" y="46.1">FOSC</text>
<text x="137.6" y="46.1">OUT</text>
<text x="139.1" y="42.3">CS</text>
<text x="106.9" y="49.9">ENBK</text>
<text x="139.2" y="49.9">FB</text>
<text x="112.5" y="57.8" transform="rotate(-90 112.5 57.8)">BIAS</text>
<text x="116.3" y="57.8" transform="rotate(-90 116.3 57.8)">EPAD</text>
<text x="121.4" y="57.8" transform="rotate(-90 121.4 57.8)">AGND</text>
<text x="125.2" y="57.8" transform="rotate(-90 125.2 57.8)">PGND</text>
<text x="129" y="57.8" transform="rotate(-90 129 57.8)">PGOOD</text>
<text x="132.8" y="57.8" transform="rotate(-90 132.8 57.8)">NC</text>
<text x="136.6" y="57.8" transform="rotate(-90 136.6 57.8)">COMP</text>
<text x="96.6" y="107.1" transform="rotate(-90 96.6 107.1)">BST</text>
<text x="98.9" y="106.4">VSW</text>
<text x="77.9" y="109">VCC</text>
<text x="77.9" y="112.8">VCC</text>
<text x="98.9" y="110.2">VSW</text>
<text x="77.9" y="116.6">VCC</text>
<text x="98.9" y="114">VSW</text>
<text x="98.9" y="117.9">VSW</text>
<text x="77.9" y="120.4">EN_SYNC</text>
<text x="100.9" y="124.2">FB</text>
<text x="81.4" y="128.8" transform="rotate(-90 81.4 128.8)">PAD</text>
<text x="85.2" y="128.8" transform="rotate(-90 85.2 128.8)">PGND</text>
<text x="89" y="128.8" transform="rotate(-90 89 128.8)">PGND</text>
<text x="92.8" y="128.8" transform="rotate(-90 92.8 128.8)">GND</text>
<text x="96.6" y="128.8" transform="rotate(-90 96.6 128.8)">NC</text>
<text x="100.5" y="128.8" transform="rotate(-90 100.5 128.8)">NC</text>
<text x="103" y="128.8" transform="rotate(-90 103 128.8)">PG</text>
</g>
<g font-size="2.1" fill="#840000">
<text x="216.8" y="23.3">12V_INT</text>
<text x="263.1" y="23.3">12V_EXT</text>
<text x="16" y="27.2">V_FUSED</text>
<text x="101.7" y="26">19</text>
<text x="102.3" y="29.8">1</text>
<text x="144.9" y="26">17</text>
<text x="144.9" y="29.8">18</text>
<text x="101.7" y="33.6">20</text>
<text x="144.9" y="33.6">16</text>
<text x="263.1" y="32.2">12V_VG</text>
<text x="102.3" y="41.3">2</text>
<text x="102.3" y="37.5">3</text>
<text x="144.9" y="41.3">10</text>
<text x="144.9" y="37.5">15</text>
<text x="102.3" y="45.1">4</text>
<text x="145.5" y="45.1">9</text>
<text x="261.2" y="47.5">12V_MON</text>
<text x="101.7" y="48.9">12</text>
<text x="145.5" y="48.9">8</text>
<text x="35.2" y="57">VIN_POWER_MON</text>
<text x="111.5" y="63" transform="rotate(-90 111.5 63)">13</text>
<text x="115.3" y="63" transform="rotate(-90 115.3 63)">21</text>
<text x="120.4" y="62.4" transform="rotate(-90 120.4 62.4)">7</text>
<text x="124.2" y="63" transform="rotate(-90 124.2 63)">14</text>
<text x="128" y="62.4" transform="rotate(-90 128 62.4)">5</text>
<text x="131.8" y="63" transform="rotate(-90 131.8 63)">11</text>
<text x="135.6" y="62.4" transform="rotate(-90 135.6 62.4)">6</text>
<text x="21.9" y="96.4">12V_INT</text>
<text x="95.6" y="99.2" transform="rotate(-90 95.6 99.2)">10</text>
<text x="196.5" y="98.9">5V_EXT</text>
<text x="243.4" y="100.3" transform="rotate(-90 243.4 100.3)">12V_EXT</text>
<text x="254.9" y="100.3" transform="rotate(-90 254.9 100.3)">V_FUSED</text>
<text x="268.8" y="100.3" transform="rotate(-90 268.8 100.3)">5V_INT</text>
<text x="280.3" y="101.6" transform="rotate(-90 280.3 101.6)">+3.3V</text>
<text x="71.8" y="107.9">11</text>
<text x="108" y="105.4">1</text>
<text x="196.5" y="106.5">5V_INT</text>
<text x="72.4" y="111.8">2</text>
<text x="107.4" y="109.2">12</text>
<text x="107.4" y="113">13</text>
<text x="72.4" y="115.6">3</text>
<text x="72.4" y="119.4">9</text>
<text x="107.4" y="116.8">16</text>
<text x="108" y="123.2">5</text>
<text x="80.4" y="134.8" transform="rotate(-90 80.4 134.8)">17</text>
<text x="84.2" y="134.8" transform="rotate(-90 84.2 134.8)">15</text>
<text x="88" y="134.8" transform="rotate(-90 88 134.8)">14</text>
<text x="91.8" y="134.2" transform="rotate(-90 91.8 134.2)">4</text>
<text x="95.6" y="134.2" transform="rotate(-90 95.6 134.2)">6</text>
<text x="99.4" y="134.2" transform="rotate(-90 99.4 134.2)">7</text>
<text x="102" y="134.2" transform="rotate(-90 102 134.2)">8</text>
<text x="239.9" y="155.6">V_IN</text>
<text x="262.9" y="155.6">V_FUSED</text>
<text x="20.5" y="166.2">5V_INT</text>
<text x="92.3" y="166.2">3.3V_EXT</text>
<text x="110.7" y="166.9">5V_INT</text>
<text x="164.7" y="166.9">+3.3V</text>
<text x="178" y="178">DUET 3 LICENSE</text>
<text x="178" y="175">www.duet3d.com</text>
<text x="178" y="184">Sheet: /Power/</text>
<text x="178" y="181">Duet3D</text>
<text x="178" y="186.7">File: Power.kicad_sch</text>
<text x="178" y="196.9">KiCad E.D.A. kicad (6.0.0)</text>
<text x="178" y="194.1">Size: A4</text>
<text x="200" y="194.1">Date: 2022-05-30</text>
<text x="263" y="194.1">Rev: 1.02</text>
<text x="263" y="196.9">Id: 4/6</text>
</g>
<g font-size="1.8" fill="#840000">
<text x="35" y="11.9">1</text>
<text x="85" y="11.9">2</text>
<text x="135" y="11.9">3</text>
<text x="185" y="11.9">4</text>
<text x="235" y="11.9">5</text>
<text x="285" y="11.9">6</text>
<text x="175.5" y="23" transform="rotate(-90 175.5 23)">2</text>
<text x="80.9" y="28.7" transform="rotate(-90 80.9 28.7)">1</text>
<text x="167.1" y="27.8">1</text>
<text x="10.3" y="35.9">A</text>
<text x="80.9" y="33.8" transform="rotate(-90 80.9 33.8)">2</text>
<text x="174.8" y="32.9">9</text>
<text x="285.3" y="35.9">A</text>
<text x="167.1" y="38">8</text>
<text x="175.5" y="40.7" transform="rotate(-90 175.5 40.7)">5</text>
<text x="10.3" y="85.9">B</text>
<text x="285.3" y="85.9">B</text>
<text x="10.3" y="135.9">C</text>
<text x="285.3" y="135.9">C</text>
<text x="49" y="165.1">1</text>
<text x="49" y="167.6">3</text>
<text x="61.7" y="167.6">4</text>
<text x="61.7" y="165.1">5</text>
<text x="130.3" y="165.7">1</text>
<text x="143" y="165.7">5</text>
<text x="130.3" y="168.3">3</text>
<text x="143" y="168.3">4</text>
<text x="55.6" y="174.7" transform="rotate(-90 55.6 174.7)">2</text>
<text x="136.9" y="175.4" transform="rotate(-90 136.9 175.4)">2</text>
<text x="10.3" y="185.9">D</text>
<text x="285.3" y="185.9">D</text>
<text x="35" y="199.9">1</text>
<text x="85" y="199.9">2</text>
<text x="135" y="199.9">3</text>
<text x="185" y="199.9">4</text>
<text x="235" y="199.9">5</text>
<text x="285" y="199.9">6</text>
</g>
<g font-size="1.8" fill="#008484">
<text x="149" y="17.4">C105</text>
<text x="159.2" y="17.4">C127</text>
<text x="165.5" y="17.4">C129</text>
<text x="144.4" y="21.2">0u1 100V</text>
<text x="166.6" y="21.2">2u2 100V</text>
<text x="173.7" y="23.6" transform="rotate(-90 173.7 23.6)">D1</text>
<text x="44.9" y="28.8">C128</text>
<text x="51.2" y="28.8">C101</text>
<text x="74.1" y="28.8">C106</text>
<text x="156.1" y="28.8">10R 0.1W</text>
<text x="159.8" y="25.2">0R</text>
<text x="176.8" y="25.6">Q16</text>
<text x="258.2" y="25">C123</text>
<text x="60" y="30.1">C73</text>
<text x="81.3" y="30.2">JP3</text>
<text x="81.4" y="32.5">12V_EN</text>
<text x="146.2" y="32.6">0u1 10V</text>
<text x="158.1" y="32.6">R105</text>
<text x="179.9" y="30.7">22u 2.3A</text>
<text x="189.7" y="30.3">0R033 0.3W</text>
<text x="192.4" y="33.9">R142</text>
<text x="208.7" y="33.9">C108</text>
<text x="215" y="33.9">C109</text>
<text x="227.7" y="35.2">C110</text>
<text x="239.8" y="35.2">C122</text>
<text x="259.1" y="33.7" transform="rotate(-90 259.1 33.7)">2u2 100V</text>
<text x="43.2" y="39.4" transform="rotate(-90 43.2 39.4)">2u2 100V</text>
<text x="49.5" y="39.4" transform="rotate(-90 49.5 39.4)">2u2 100V</text>
<text x="63.5" y="40.8" transform="rotate(-90 63.5 40.8)">47u 63V</text>
<text x="72.4" y="39.4" transform="rotate(-90 72.4 39.4)">2u2 100V</text>
<text x="157.9" y="40.3">R143</text>
<text x="158.3" y="36.4">0R</text>
<text x="166.5" y="36.2">G2</text>
<text x="173.7" y="41.3" transform="rotate(-90 173.7 41.3)">S2</text>
<text x="194.7" y="37.7">C121</text>
<text x="247.6" y="38.4" transform="rotate(-90 247.6 38.4)">R134</text>
<text x="27.5" y="45.9" transform="rotate(-90 27.5 45.9)">100K</text>
<text x="31.1" y="45.5" transform="rotate(-90 31.1 45.5)">R13</text>
<text x="78.3" y="42.7" transform="rotate(-90 78.3 42.7)">100K</text>
<text x="81.9" y="42.3" transform="rotate(-90 81.9 42.3)">R92</text>
<text x="190.6" y="42.2">10n 10V</text>
<text x="202.1" y="46" transform="rotate(-90 202.1 46)">27K</text>
<text x="205.7" y="46.1" transform="rotate(-90 205.7 46.1)">R98</text>
<text x="210.2" y="43.3" transform="rotate(-90 210.2 43.3)">22u 25V</text>
<text x="216.5" y="43.3" transform="rotate(-90 216.5 43.3)">22u 25V</text>
<text x="226.1" y="44.1" transform="rotate(-90 226.1 44.1)">1u 35V</text>
<text x="237.5" y="46.4" transform="rotate(-90 237.5 46.4)">100u 16V</text>
<text x="244.5" y="43" transform="rotate(-90 244.5 43)">60K4</text>
<text x="90.8" y="50.8" transform="rotate(-90 90.8 50.8)">47K</text>
<text x="92.9" y="53.6">R145</text>
<text x="95.2" y="51.1" transform="rotate(-90 95.2 51.1)">R139</text>
<text x="244" y="53" transform="rotate(-90 244 53)">4K7</text>
<text x="247.6" y="53.6" transform="rotate(-90 247.6 53.6)">R135</text>
<text x="251.2" y="50.4">C115</text>
<text x="34.6" y="59.9">C40</text>
<text x="91.2" y="57.2">0R - DNP</text>
<text x="101.1" y="55.7" transform="rotate(-90 101.1 55.7)">0R</text>
<text x="104.8" y="56.8" transform="rotate(-90 104.8 56.8)">R146</text>
<text x="153.5" y="54.9">120K</text>
<text x="153.7" y="59.3">R141</text>
<text x="202.1" y="57.4" transform="rotate(-90 202.1 57.4)">1K6</text>
<text x="205.7" y="57.5" transform="rotate(-90 205.7 57.5)">R99</text>
<text x="27.5" y="62.5" transform="rotate(-90 27.5 62.5)">5K1</text>
<text x="31.1" y="62.6" transform="rotate(-90 31.1 62.6)">R14</text>
<text x="34.4" y="63.7">10n 10V</text>
<text x="99.2" y="65.7">0R</text>
<text x="145.2" y="63.1">C125</text>
<text x="155.4" y="63.7">C126</text>
<text x="163.8" y="63.6" transform="rotate(-90 163.8 63.6)">2n2 10V</text>
<text x="252.1" y="61.1" transform="rotate(-90 252.1 61.1)">10n 10V</text>
<text x="84" y="69.8" transform="rotate(-90 84 69.8)">0R - DNP</text>
<text x="87.6" y="67.7" transform="rotate(-90 87.6 67.7)">R93</text>
<text x="99.5" y="69.5">R94</text>
<text x="113.7" y="70.9" transform="rotate(-90 113.7 70.9)">C124</text>
<text x="115.8" y="68.8">NT9</text>
<text x="151.8" y="70.7">GNDA</text>
<text x="153" y="66.3" transform="rotate(-90 153 66.3)">22p DNP</text>
<text x="108.6" y="73.7" transform="rotate(-90 108.6 73.7)">2u2 16V</text>
<text x="118.2" y="73.2">GNDA</text>
<text x="104.8" y="95.9" transform="rotate(-90 104.8 95.9)">C46</text>
<text x="47.9" y="96.1">C44</text>
<text x="57.5" y="96.8">C45</text>
<text x="101" y="99.1" transform="rotate(-90 101 99.1)">0u1 10V</text>
<text x="113.8" y="101.7" transform="rotate(-90 113.8 101.7)">27R 0.1W</text>
<text x="117.5" y="99.9" transform="rotate(-90 117.5 99.9)">R106</text>
<text x="55.9" y="107.4" transform="rotate(-90 55.9 107.4)">10u 16V</text>
<text x="50.2" y="108" transform="rotate(-90 50.2 108)">0u1 16v</text>
<text x="133" y="109.5">C47</text>
<text x="139.4" y="109.5">C48</text>
<text x="152.1" y="109.5">C49</text>
<text x="165.9" y="113.3" transform="rotate(-90 165.9 113.3)">10K</text>
<text x="169.5" y="113.9" transform="rotate(-90 169.5 113.9)">R109</text>
<text x="240.7" y="112.4" transform="rotate(-90 240.7 112.4)">D24</text>
<text x="245.7" y="109.8" transform="rotate(-90 245.7 109.8)">12V</text>
<text x="252.1" y="111.9" transform="rotate(-90 252.1 111.9)">D4</text>
<text x="257.2" y="109.7" transform="rotate(-90 257.2 109.7)">VIN</text>
<text x="266.1" y="111.9" transform="rotate(-90 266.1 111.9)">D5</text>
<text x="272.4" y="109.3" transform="rotate(-90 272.4 109.3)">5V</text>
<text x="277.5" y="111.9" transform="rotate(-90 277.5 111.9)">D6</text>
<text x="282.6" y="112.6" transform="rotate(-90 282.6 112.6)">3.3V</text>
<text x="134" y="119.5" transform="rotate(-90 134 119.5)">22u 16V</text>
<text x="140.3" y="119.5" transform="rotate(-90 140.3 119.5)">22u 16V</text>
<text x="153" y="119" transform="rotate(-90 153 119)">1u 16V</text>
<text x="241.5" y="123.5" transform="rotate(-90 241.5 123.5)">4K7</text>
<text x="245.1" y="124.1" transform="rotate(-90 245.1 124.1)">R136</text>
<text x="252.9" y="125.8" transform="rotate(-90 252.9 125.8)">15K 0.2W</text>
<text x="256.5" y="123.6" transform="rotate(-90 256.5 123.6)">R16</text>
<text x="266.9" y="123.5" transform="rotate(-90 266.9 123.5)">2K2</text>
<text x="270.5" y="123.6" transform="rotate(-90 270.5 123.6)">R17</text>
<text x="278.3" y="124" transform="rotate(-90 278.3 124)">180R</text>
<text x="281.9" y="123.6" transform="rotate(-90 281.9 123.6)">R18</text>
<text x="165.9" y="131.1" transform="rotate(-90 165.9 131.1)">2K2</text>
<text x="169.5" y="131.7" transform="rotate(-90 169.5 131.7)">R108</text>
<text x="252.7" y="150.3">F1</text>
<text x="54.3" y="159.8">U10</text>
<text x="136" y="160.5">U4</text>
<text x="247" y="159.1">Mini Blade Fuse</text>
<text x="50" y="162.1">AP2127K-ADJ</text>
<text x="51.1" y="166">VIN</text>
<text x="55.8" y="166">VOUT</text>
<text x="131.8" y="162.8">AP2127K-3.3</text>
<text x="132.3" y="166.6">VIN</text>
<text x="137.1" y="166.6">VOUT</text>
<text x="36.8" y="170.6" transform="rotate(-90 36.8 170.6)">C103</text>
<text x="51.1" y="168.5">EN</text>
<text x="56.5" y="172.7" transform="rotate(-90 56.5 172.7)">GND</text>
<text x="57.2" y="168.5">ADJ</text>
<text x="70.5" y="171.3" transform="rotate(-90 70.5 171.3)">C104</text>
<text x="84" y="171.7" transform="rotate(-90 84 171.7)">16K</text>
<text x="87.6" y="171.8" transform="rotate(-90 87.6 171.8)">R95</text>
<text x="132.3" y="169.2">EN</text>
<text x="137.8" y="173.3" transform="rotate(-90 137.8 173.3)">GND</text>
<text x="138.4" y="169.2">ADJ</text>
<text x="158.7" y="173.6" transform="rotate(-90 158.7 173.6)">R137</text>
<text x="41.3" y="174.2" transform="rotate(-90 41.3 174.2)">1u 16V</text>
<text x="74.3" y="174.2" transform="rotate(-90 74.3 174.2)">1u 16V</text>
<text x="120.6" y="177" transform="rotate(-90 120.6 177)">C102</text>
<text x="146" y="177.1" transform="rotate(-90 146 177.1)">C43</text>
<text x="154.9" y="176" transform="rotate(-90 154.9 176)">DNP - 16K</text>
<text x="84" y="183.2" transform="rotate(-90 84 183.2)">5K1</text>
<text x="87.6" y="183.3" transform="rotate(-90 87.6 183.3)">R96</text>
<text x="124.5" y="181.2" transform="rotate(-90 124.5 181.2)">1u 16V</text>
<text x="150.5" y="181.2" transform="rotate(-90 150.5 181.2)">1u 16V</text>
<text x="158.7" y="185" transform="rotate(-90 158.7 185)">R138</text>
<text x="154.9" y="191.2" transform="rotate(-90 154.9 191.2)">DNP - 5K1</text>
</g>
<g font-size="1.8" fill="#008400">
<text x="155.2" y="21.2">2u2 100V</text>
<text x="147.7" y="29.5">C107</text>
<text x="172.8" y="31.1">S1/D2</text>
<text x="113.8" y="66.3">NT_AGND</text>
</g>
<text font-size="1.8" x="162.4" y="25.6">R144G1</text>
<text font-size="1.8" fill="#840084" x="74.6" y="100.6">TS30041-M000QFNR</text>
<g font-size="1.7" fill="#008484">
<text x="52.9" y="25.6">1uH, 2A+</text>
<text x="58.1" y="28.2">L2</text>
</g>
<g font-size="1.4" fill="#008484">
<text x="232" y="20.4">1A 60V</text>
<text x="31.7" y="24.3">3A+ 60V+</text>
<text x="34" y="29.3">D3</text>
<text x="216.1" y="30">100 ohm, 4 A</text>
<text x="232" y="29.3">1A 40V</text>
<text x="233" y="25.5">D22</text>
<text x="233" y="34.4">D23</text>
<text x="32.6" y="94.1">100 ohm, 4 A</text>
<text x="156.4" y="96">1A 60V</text>
<text x="157.5" y="101.1">D20</text>
<text x="118.8" y="104.9">10u</text>
<text x="139.9" y="104.9">100 ohm, 4 A</text>
<text x="156.4" y="103.6">1A 40V</text>
<text x="157.5" y="108.7">D21</text>
<text x="73.1" y="163.3">DSS14UTR</text>
<text x="75.5" y="168.4">D10</text>
</g>
<g font-size="1.4" fill="#0000c2">
<text x="58.4" y="49.2">MAX25207</text>
<text x="58.4" y="50.8">DNP R93</text>
<text x="58.4" y="52.4">DNP R145</text>
<text x="58.4" y="54">Populate R94</text>
<text x="58.4" y="55.6">Populate R146</text>
<text x="58.4" y="60.3">MAX25206,8</text>
<text x="58.4" y="61.9">populate R93</text>
<text x="58.4" y="63.5">Populate R145</text>
<text x="58.4" y="65.1">DNP R94</text>
<text x="58.4" y="66.7">DNP R146</text>
<text x="157.5" y="175.9">DNP R137, R138</text>
<text x="157.5" y="177.5">unless</text>
<text x="157.5" y="179.1">U4 is AP2127K-ADJ</text>
</g>
<g font-size="1.1" fill="#008484">
<text x="184.2" y="33.6">L8</text>
<text x="219.7" y="33">L9</text>
<text x="36.2" y="97.1">L1</text>
<text x="120" y="107.3">L3</text>
<text x="142.3" y="106.7">L4</text>
</g>
<g font-size=".7">
<text x="95.9" y="91.6">5V_BST</text>
<text x="114.9" y="105.6">5V_VSW</text>
<text x="134.6" y="105.6">5_VOUT</text>
<text x="69.2" y="108.1">5V_VCC</text>
<text x="118.7" y="123.3">5V_FB</text>
</g>
<g font-size=".3">
<text x="45.1" y="26.2">12v_vin</text>
<text x="85.7" y="26.2">12v_sup</text>
<text x="152.4" y="26.2">12v_dh</text>
<text x="165.1" y="26.2">12v_dhg</text>
<text x="97.2" y="33.9">12v_en</text>
<text x="150.5" y="30.1">12v_bst</text>
<text x="154.3" y="33.9">12v_lx</text>
<text x="156.8" y="30.1">12v_bstr</text>
<text x="97.2" y="37.7">12v_fsync</text>
<text x="153.7" y="37.7">12v_dl</text>
<text x="153.7" y="41.5">12v_cs</text>
<text x="164.5" y="36.4">12v_dlg</text>
<text x="97.8" y="45.3">12v_osc</text>
<text x="153.7" y="45.3">12v_out</text>
<text x="97.8" y="49.1">enbk</text>
<text x="153.7" y="49.1">12v_fb</text>
<text x="151.8" y="56.7">12v_comp</text>
<text x="159.4" y="56.7">12v_comp_cap</text>
<text x="111.8" y="66.2">12v_bias</text>
<text x="151.1" y="102.4">5V_COMMON</text>
<text x="66.7" y="165.3">3.3_VOUT</text>
<text x="148.6" y="172.3">3.3_INT_ADJ</text>
<text x="73.7" y="176.1">3.3_EXT_ADJ</text>
</g>
</svg>
